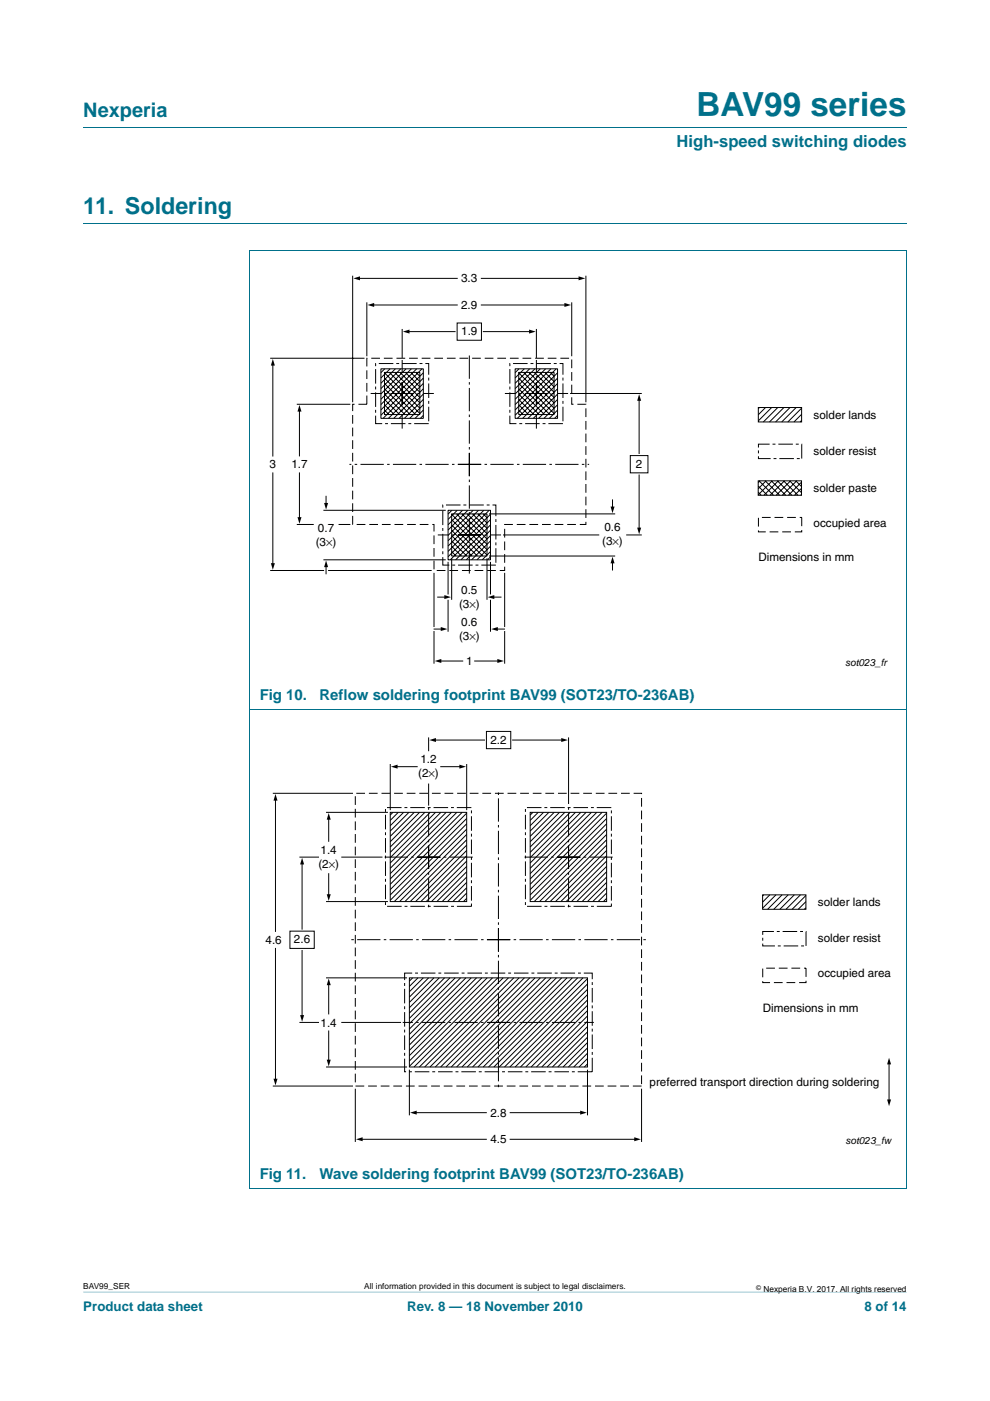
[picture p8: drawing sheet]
<svg xmlns="http://www.w3.org/2000/svg" width="210mm" height="297mm" viewBox="0 0 210 297" stroke-linecap="round" stroke-linejoin="round" font-family="sans-serif">
<path d="M17.7 273.9l174.6 .1z" fill="#00708a"/>
<path d="M17.7 27h174.6M17.7 47.4h174.6M52.9 53.1h139.4M53 53.1v198.9M192.3 53.1v198.9l-139.4 .1M52.9 150.5h139.4" fill="none" stroke="#00708a" stroke-width=".21"/>
<g fill="none" stroke="#000" stroke-width=".21">
<path d="M74.8 58.5v26.8M76.1 59h20.9M102.1 59h20.9M124.3 58.5v26.8M57.3 76h20M57.9 77.2v19.5M77.8 64.1v11.4M79.1 64.7h17.9M80.8 78.2h9v10.5h-9zM81.5 79l7.5 7.5M81.6 79h7.4v8.9h-7.4zM81.6 78.2l-.8 .8"/>
<path d="M82.6 79l6.4 6.4M82.7 78.2l-1.9 1.9M83.7 79l5.3 5.3M83.9 78.2l-3.1 3.1M84.9 79l4.1 4.2M85 78.2l-4.2 4.2M85.3 69.7v6.2M86 79l3 3M86.1 78.2l-5.3 5.3M86.6 70.3h9.9M87.1 79l1.9 1.9M87.2 78.2l-6.4 6.5"/>
<path d="M88.2 79l.8 .8M88.4 78.2l-7.6 7.6M89.5 78.2l-8.7 8.7M89.8 79l-9 9M97 68.5h5.1v3.6h-5.1zM102.1 64.7h17.9M102.5 70.3h10M109.3 78.2h9v10.5h-9zM109.9 79l7.6 7.5M110 79h7.5v8.9h-7.5zM110.1 78.2l-.8 .8M111.1 79l6.4 6.4"/>
<path d="M111.2 78.2l-1.9 1.9M112.2 79l5.3 5.3M112.3 78.2l-3 3.1M113.3 79l4.2 4.2M113.5 78.2l-4.2 4.2M113.8 69.7v6.2M114.4 79l3.1 3M114.6 78.2l-5.3 5.3M115.6 79l1.9 1.9M115.7 78.2l-6.4 6.5M116.7 79l.8 .8M116.8 78.2l-7.5 7.6"/>
<path d="M118 78.2l-8.7 8.7M118.3 79l-9 9M121.3 64.1v11.4M62.9 85.7h11.4M63.5 87v9.7M81.6 80.2l7.4 7.5M81.6 81.3l6.5 6.6M81.6 82.4l5.4 5.5M81.6 83.6l4.3 4.3M81.6 84.7l3.2 3.2M81.6 85.8l2 2.1M81.6 87l.9 .9"/>
<path d="M89.8 80.2l-8.5 8.5M89.8 81.3l-7.4 7.4M89.8 82.4l-6.3 6.3M89.8 83.6l-5.1 5.1M89.8 84.7l-4 4M89.8 85.8l-2.9 2.9M89.8 86.9l-1.8 1.8M89.8 88.1l-.6 .6M110 80.2l7.5 7.5M110 81.3l6.6 6.6M110 82.4l5.5 5.5M110 83.6l4.4 4.3"/>
<path d="M110 84.7l3.2 3.2M110 85.8l2.1 2.1M110 87l1 .9M118.3 85.8l-2.9 2.9M118.3 80.2l-8.6 8.5M118.3 81.3l-7.4 7.4M118.3 82.4l-6.3 6.3M118.3 83.6l-5.2 5.1M118.3 84.7l-4 4M118.3 86.9l-1.8 1.8M118.3 88.1l-.7 .6M120.9 83.4h15.2"/>
<path d="M133.7 96.6h3.7v3.7h-3.7zM135.6 84.7v11.4M160.8 86.4h9.2v3.1h-9.2zM161.1 86.4l-.3 .2M162.4 86.4l-1.6 1.5M163.7 86.4l-2.9 2.8M165 86.4l-3.1 3.1M166.3 86.4l-3.1 3.1M167.6 86.4l-3.1 3.1M168.9 86.4l-3.1 3.1M170 89.1l-.3 .4M170 87.8l-1.6 1.7"/>
<path d="M170 86.5l-2.9 3M57.9 100.3v19.4M62.9 111.2h3.6M63.5 100.3v9.6M68.6 108.2h25.9M68.6 118.7h25.9M69.2 105.2v1.7M69.2 120v1.7M71.8 111.2h2.5M95 108.2h9v10.5h-9zM95 119.1v6.9M95.7 109l7.6 7.5"/>
<path d="M95.8 109h7.5v8.9h-7.5zM95.8 118.3v8.9M95.8 110.2l7.5 7.5M95.8 111.3l6.6 6.6M95.8 112.4l5.5 5.5M95.8 113.6l4.3 4.3M95.8 114.7l3.2 3.2M95.8 115.8l2.1 2.1M95.8 116.9l.9 1M95.8 108.2l-.8 .8M96.8 109l6.5 6.4M97 108.2l-2 1.9"/>
<path d="M98 109l5.3 5.3M98.1 108.2l-3.1 3.1M99.1 109l4.2 4.2M99.2 108.2l-4.2 4.2M100.2 109l3.1 3M100.4 108.2l-5.4 5.3M101.4 109l1.9 1.9M101.5 108.2l-6.5 6.4M102.5 109l.8 .8M102.6 108.2l-7.6 7.6M103.3 118.3v8.9M103.7 117.9h26.8"/>
<path d="M103.7 109h26.8M103.8 108.2l-8.8 8.7M104 109l-9 9M104 110.2l-8.5 8.5M104 111.3l-7.4 7.4M104 112.4l-6.2 6.3M104 113.6l-5.1 5.1M104 114.7l-4 4M104 115.8l-2.8 2.9M104 116.9l-1.7 1.8M104 118.1l-.6 .6M104 119.1v6.9"/>
<path d="M106.7 113.4h20.4M129.9 106v1.7M129.9 119.2v1.7M132.8 113.4h3.3M135.6 100.7v11.5M160.8 103.1l2 1.9M160.8 104.4l.7 .6M160.8 101.9h9.2v3.1h-9.2zM161 101.9l3.1 3.1M161.2 101.9l-.4 .4M162.3 101.9l3.1 3.1M162.5 101.9l-1.7 1.7"/>
<path d="M163.6 101.9l3.1 3.1M163.8 101.9l-3 3M164.9 101.9l3.1 3.1M165.1 101.9l-3.1 3.1M166.2 101.9l3 3.1M166.4 101.9l-3.1 3.1M167.5 101.9l2.5 2.6M167.7 101.9l-3.1 3.1M168.8 101.9l1.2 1.3M169 101.9l-3.1 3.1M170 104.8l-.2 .2M170 103.5l-1.5 1.5"/>
<path d="M170 102.2l-2.8 2.8M57.3 121h11.4M69.6 121h22M92.1 121.5v11.4M92.1 133.8v6.9M92.1 133.4h1.7M92.8 126.6h1.7M95 127.2v6.7M104 127.2v6.7M104.6 126.6h1.7M105.3 133.4h1.7M107 121.5v11.4"/>
<path d="M107 133.8v6.9M90.9 156.3v3M92.2 156.9h10.6M93.3 140.1h4.8M100.7 140.1h5.1M103.2 155.1h5.1v3.6h-5.1zM108.7 156.9h10.6M120.6 156.3v14.2M57.9 168.2h17M58.4 169.5v28M69.2 172.2h13.1M69.7 173.5v4.9"/>
<path d="M82.8 172.2h16.2v19h-16.2zM82.8 162v9.8M83.3 172.2l-.5 .6M84 162.6h4.5M84.5 172.2l-1.7 1.7M85.6 172.2l-2.8 2.9M86.7 172.2l-3.9 4M87.9 172.2l-5.1 5.1M89 172.2l-6.2 6.3M90.1 172.2l-7.3 7.4M90.9 166.1v4.7M91.3 172.2l-8.5 8.5"/>
<path d="M92.4 172.2l-9.6 9.6M93.5 162.6h4.2M93.5 172.2l-10.7 10.8M94.6 172.2l-11.8 11.9M95.8 172.2l-13 13M96.9 172.2l-14.1 14.2M98 172.2l-15.2 15.3M99 172.4l-16.2 16.2M99 173.5l-16.2 16.2M99 174.7l-16.2 16.2M99 175.8l-15.4 15.3M99 176.9l-14.2 14.2"/>
<path d="M99 178l-13.1 13.1M99 179.2l-12 11.9M99 162v9.8M112.5 172.2h16.2v19h-16.2zM113 172.2l-.5 .6M114.2 172.2l-1.7 1.7M115.3 172.2l-2.8 2.9M116.4 172.2l-3.9 4M117.5 172.2l-5 5.1M118.7 172.2l-6.2 6.3M119.8 172.2l-7.3 7.4M120.9 172.2l-8.4 8.5"/>
<path d="M122.1 172.2l-9.6 9.6M123.2 172.2l-10.7 10.8M124.3 172.2l-11.8 11.9M125.4 172.2l-12.9 13M126.6 172.2l-14.1 14.2M127.7 172.2l-15.2 15.3M128.7 172.4l-16.2 16.2M128.7 173.5l-16.2 16.2M128.7 174.7l-16.2 16.2M128.7 175.8l-15.4 15.3M128.7 176.9l-14.2 14.2M128.7 178l-13.1 13.1"/>
<path d="M128.7 179.2l-12 11.9M61.5 197.4h5.2v3.7h-5.2zM63.5 181.7h4.2M64.1 183v14M69.2 191.2h13.1M69.7 185.2v4.7M72.4 181.7h8.7M99 182.6l-8.6 8.5M99 183.7l-7.5 7.4M99 184.8l-6.3 6.3M99 186l-5.2 5.1M99 187.1l-4.1 4"/>
<path d="M99 188.2l-2.9 2.9M99 189.3l-1.8 1.8M99 190.5l-.7 .6M99 180.3l-10.8 10.8M99 181.4l-9.7 9.7M128.7 182.6l-8.6 8.5M128.7 183.7l-7.5 7.4M128.7 184.8l-6.3 6.3M128.7 186l-5.2 5.1M128.7 187.1l-4.1 4M128.7 188.2l-3 2.9M128.7 189.3l-1.8 1.8"/>
<path d="M128.7 190.5l-.7 .6M128.7 180.3l-10.9 10.8M128.7 181.4l-9.7 9.7M161.8 189.7h9.1v3.1h-9.1zM162 189.7l-.2 .3M163.3 189.7l-1.5 1.6M164.6 189.7l-2.8 2.9M165.9 189.7l-3.1 3.1M167.2 189.7l-3.1 3.1M168.5 189.7l-3.1 3.1M169.8 189.7l-3.1 3.1M170.9 192.5l-.3 .3"/>
<path d="M170.9 191.2l-1.6 1.6M170.9 189.9l-2.9 2.9M58.4 201.1v27.9M63.5 216.8h4.2M64.1 201.5v14M69.2 207.3h17.1M69.7 208.6v6.4M69.7 218.6v6.4M72.4 216.8h12.7M86.8 207.3h37.8v18.9h-37.8zM87.5 207.3l-.7 .7M88.7 207.3l-1.9 1.8"/>
<path d="M89.8 207.3l-3 3M90.9 207.3l-4.1 4.1M92 207.3l-5.2 5.2M93.2 207.3l-6.4 6.4M94.3 207.3l-7.5 7.5M95.4 207.3l-8.6 8.6M96.6 207.3l-9.8 9.7M97.7 207.3l-10.9 10.9M98.8 207.3l-12 12M99.9 207.3l-13.1 13.1M101.1 207.3l-14.3 14.3M102.2 207.3l-15.4 15.4"/>
<path d="M103.3 207.3l-16.5 16.5M104.5 207.3l-17.7 17.7M105.6 207.3l-18.8 18.8M106.7 207.3l-18.9 18.9M107.8 207.3l-18.9 18.9M109 207.3l-18.9 18.9M110.1 207.3l-18.9 18.9M111.2 207.3l-18.9 18.9M112.4 207.3l-18.9 18.9M113.5 207.3l-18.9 18.9M114.6 207.3l-18.9 18.9M115.7 207.3l-18.9 18.9"/>
<path d="M116.9 207.3l-18.9 18.9M118 207.3l-18.9 18.9M119.1 207.3l-18.9 18.9M120.3 207.3l-18.9 18.9M121.4 207.3l-18.9 18.9M122.5 207.3l-18.9 18.9M123.6 207.3l-18.8 18.9M124.6 207.5l-18.7 18.7M124.6 208.6l-17.6 17.6M124.6 209.8l-16.5 16.4M124.6 210.9l-15.3 15.3M124.6 212l-14.2 14.2"/>
<path d="M124.6 213.1l-13.1 13.1M124.6 214.3l-11.9 11.9M124.6 217.7l-8.6 8.5M124.6 218.8l-7.4 7.4M124.6 219.9l-6.3 6.3M124.6 215.4l-10.8 10.8M124.6 216.5l-9.7 9.7M57.9 230.3h17M69.2 226.2h17.1M75.4 230.8v11.3M86.8 226.8v9.7M88.1 235.9h15.1"/>
<path d="M108.2 235.9h15.1M124.6 221l-5.2 5.2M124.6 222.2l-4 4M124.6 223.3l-2.9 2.9M124.6 224.4l-1.8 1.8M124.6 225.6l-.7 .6M124.6 226.8v9.7M136.1 230.8v11.3M188.6 225v8.4M76.6 241.6h26.6M108.2 241.6h26.6"/>
</g>
<path d="M79.7 77.1h11.2v12.7h-11.2zM108.1 77.1h11.3v12.7h-11.3zM160.9 94.2h9.1v3h-9.1zM93.9 107.1h11.3v12.7h-11.3zM81.8 171.2h18.2v21h-18.2zM111.4 171.2h18.3v21h-18.3zM161.8 197.5h9.2v3.1h-9.2zM85.8 206.3h39.8v20.9h-39.8z" fill="none" stroke="#000" stroke-width=".21" stroke-dasharray="3.1 .6 .6 .6" stroke-linecap="butt"/>
<path d="M77.8 76h43.5v9.7h3v25.5h-17.3v9.8h-14.9v-9.8h-17.3v-25.5h3zM160.9 109.7h9.1v3.1h-9.1zM75.4 168.2h60.7v62.1h-60.7zM161.8 205.3h9.2v3h-9.2z" fill="none" stroke="#000" stroke-width=".21" stroke-dasharray="1.9 .8" stroke-linecap="butt"/>
<g fill="#000">
<path d="M74.9 59l1.5-.4v.8zM122.7 58.6l1.4 .4-1.4 .4zM57.9 76.1l.4 1.4h-.8zM77.9 64.7l1.5-.5v.9zM85.4 70.3l1.5-.4v.8zM112.2 69.9l1.4 .4-1.4 .4zM119.7 64.2l1.4 .5-1.4 .4zM63.5 85.9l.4 1.4h-.8zM135.6 83.6l.4 1.4h-.9zM57.5 119.4h.8l-.4 1.4zM63.1 109.6h.8l-.4 1.5zM68.7 106.6h.9l-.4 1.5z"/>
<path d="M129.9 118l.4 1.4h-.8zM129.5 107.4h.8l-.4 1.4zM135.1 111.9h.9l-.4 1.4zM69.2 118.8l.4 1.4h-.9zM93.5 132.9l1.4 .5-1.4 .4zM92.2 140.1l1.4-.4v.9zM94.2 126.2l1.5 .4-1.5 .4zM103.4 126.6l1.4-.4v.8zM105.5 139.7l1.4 .4-1.4 .5zM104.2 133.4l1.4-.5v.9zM91.1 156.9l1.4-.4v.8zM119 156.5l1.5 .4-1.5 .4z"/>
<path d="M58.4 168.3l.5 1.4h-.9zM69.7 172.4l.5 1.4h-.9zM82.9 162.6l1.4-.5v.9zM97.4 162.1l1.4 .5-1.4 .4zM64.1 181.9l.4 1.4h-.8zM69.3 189.6h.9l-.5 1.4zM63.7 215.2h.8l-.4 1.4zM69.7 207.5l.5 1.4h-.9zM58 228.7h.9l-.5 1.4zM69.3 224.7h.9l-.5 1.4zM87 235.9l1.4-.4v.8zM123.1 235.5l1.4 .4-1.4 .4z"/>
<path d="M188.2 233.1h.8l-.4 1.4zM188.6 224.3l.4 1.4h-.8zM75.5 241.6l1.4-.5v.9zM134.5 241.1l1.4 .5-1.4 .4z"/>
</g>
<g fill="none" stroke="#000" stroke-width=".21" stroke-dasharray="4.9 .7 .5 .7" stroke-linecap="butt">
<path d="M82.9 83.4h9.1M85.3 81v9.9M85.3 85.9v-9.6M87.8 83.4h-9.2M97.1 98.5h27.9M99.5 96v25.6M102 98.5h-27.9M111.4 83.4h9.1M113.8 81v9.9M113.8 85.9v-9.6M116.3 83.4h-9.2M97.1 113.4h9.2"/>
<path d="M99.5 100.9v-25.5M102 113.4h-9.1M90.9 179.3v13.3M120.6 179.3v13.3M88.5 181.7h11.8M90.9 184.2v-13.4M93.4 181.7h-11.9M103.3 199.2h33.7M105.7 196.8v33.9M108.2 199.2h-33.7M118.2 181.7h11.8M120.6 184.2v-13.4"/>
<path d="M123.1 181.7h-11.9M103.3 216.8h22.7M105.7 201.7v-33.9M108.2 216.8h-22.8"/>
</g>
<text font-size="7" fill="#00708a" x="147.7" y="24.6">BAV99 series</text>
<text font-size="4.9" fill="#00708a" x="17.7" y="45.4">11. Soldering</text>
<text font-size="4.2" fill="#00708a" x="17.7" y="24.9">Nexperia</text>
<text font-size="3.5" fill="#00708a" x="143.5" y="31.1">High-speed switching diodes</text>
<g font-size="3.2" fill="#00708a">
<text x="55.1" y="148.3">Fig 10.</text>
<text x="67.8" y="148.3">Reflow soldering footprint BAV99 (SOT23/TO-236AB)</text>
<text x="55.1" y="249.9">Fig 11.</text>
<text x="67.8" y="249.9">Wave soldering footprint BAV99 (SOT23/TO-236AB)</text>
</g>
<g font-size="2.8" fill="#00708a">
<text x="17.7" y="277.9">Product data sheet</text>
<text x="86.4" y="277.9">Rev. 8 — 18 November 2010</text>
<text x="183.4" y="277.9">8 of 14</text>
</g>
<g font-size="2.5">
<text x="97.8" y="59.9">3.3</text>
<text x="97.8" y="65.5">2.9</text>
<text x="97.8" y="71.1">1.9</text>
<text x="172.6" y="88.8">solder lands</text>
<text x="57.2" y="99.3">3</text>
<text x="61.8" y="99.3">1.7</text>
<text x="134.9" y="99.2">2</text>
<text x="172.6" y="96.5">solder resist</text>
<text x="172.6" y="104.2">solder paste</text>
<text x="67.4" y="112.7">0.7</text>
<text x="128.2" y="112.7">0.6</text>
<text x="172.6" y="111.6">occupied area</text>
<text x="67" y="115.7">(3×)</text>
<text x="127.7" y="115.7">(3×)</text>
<text x="160.9" y="119">Dimensions in mm</text>
<text x="97.8" y="125.9">0.5</text>
<text x="97.4" y="128.9">(3×)</text>
<text x="97.4" y="135.7">(3×)</text>
<text x="97.8" y="132.7">0.6</text>
<text x="98.9" y="141">1</text>
<text x="89.2" y="161.8">1.2</text>
<text x="104" y="157.7">2.2</text>
<text x="88.7" y="164.8">(2×)</text>
<text x="67.5" y="184">(2×)</text>
<text x="68" y="181">1.4</text>
<text x="173.5" y="192.1">solder lands</text>
<text x="56.3" y="200.1">4.6</text>
<text x="62.4" y="200">2.6</text>
<text x="173.5" y="199.8">solder resist</text>
<text x="173.5" y="207.2">occupied area</text>
<text x="161.8" y="214.6">Dimensions in mm</text>
<text x="68" y="217.6">1.4</text>
<text x="137.8" y="230.3">preferred transport direction during soldering</text>
<text x="104" y="236.8">2.8</text>
<text x="104" y="242.4">4.5</text>
</g>
<g font-size="2.1">
<text x="179.3" y="141.1">sot023_fr</text>
<text x="179.4" y="242.5">sot023_fw</text>
</g>
<g font-size="1.8">
<text x="17.7" y="273.3">BAV99_SER</text>
<text x="77.3" y="273.3">All information provided in this document is subject to legal disclaimers.</text>
<text x="161.9" y="273.9">Nexperia B.V. 2017. All rights reserved</text>
</g>
<text font-size="1.4" x="160.4" y="273.4">©</text>
</svg>
